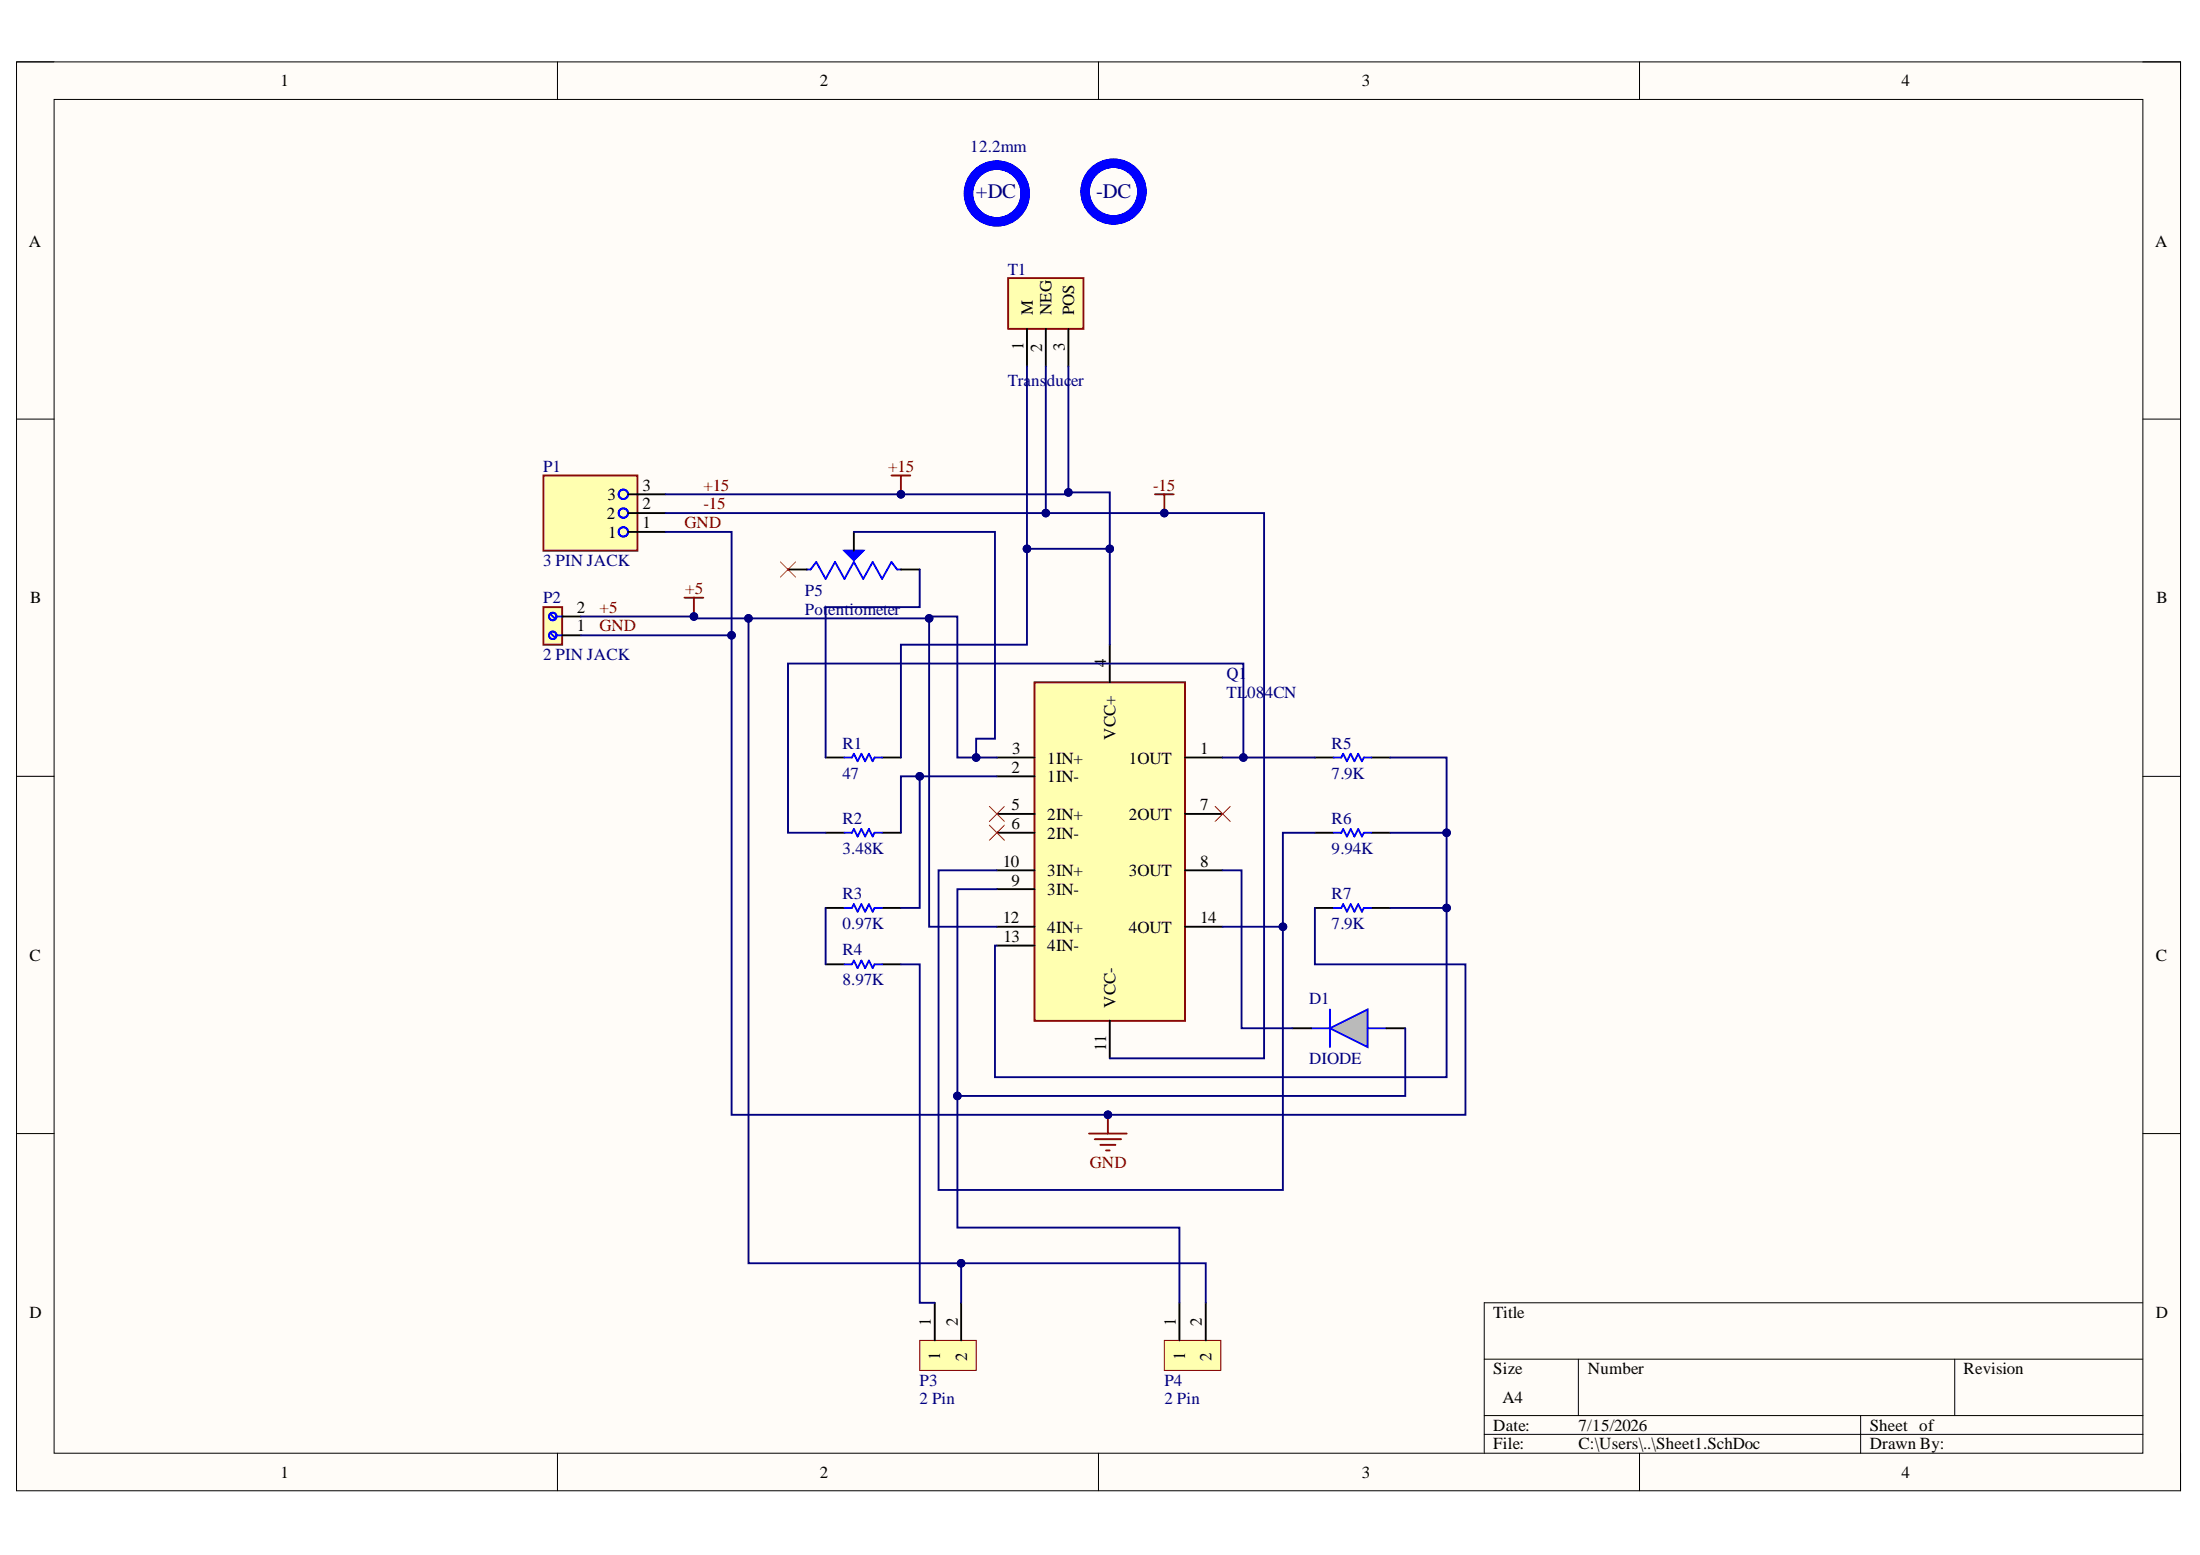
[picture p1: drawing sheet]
<svg xmlns="http://www.w3.org/2000/svg" width="297mm" height="210mm" viewBox="0 0 297 210" stroke-linecap="round" stroke-linejoin="round" font-family="sans-serif">
<path d="M2.2 8.4h292.2v192.8h-292.2z" fill-rule="evenodd" fill="#fffcf8"/>
<path d="M2.2 8.4h292.2v192.8h-292.2z" fill="none" stroke="#000" stroke-width=".14"/>
<path d="M7.3 13.4h282v182.8h-282z" fill-rule="evenodd" fill="#fffcf8"/>
<g fill="none" stroke="#000" stroke-width=".14">
<path d="M2.2 8.3h5.1M7.3 13.4h282v182.8h-282zM75.3 8.3v5.1M148.3 8.3v5.1M221.4 8.4v5M289.3 8.4h5.1v5M2.2 56.6h5.1M289.3 56.6h5.1M2.2 104.8h5.1M289.3 104.8h5.1M2.2 153h5.1M289.3 153h5.1"/>
<path d="M289.3 175.9h-88.9v20.3M75.3 196.2v5M148.3 196.2v5M200.4 183.5h88.9M200.4 191.1h88.9M200.4 193.6h88.9M213.1 183.5v7.6M221.4 196.2v5M251.2 191.1v5.1M263.9 183.5v7.6M294.4 196.2v5"/>
</g>
<path d="M139.7 92.1h20.3v45.7h-20.3z" fill-rule="evenodd" fill="#ffffb0"/>
<path d="M139.7 92.1h20.3v45.7h-20.3z" fill="none" stroke="#800000" stroke-width=".25"/>
<g fill="none" stroke="#000" stroke-width=".25">
<path d="M149.8 87v5.1M134.6 102.3h5.1M134.6 104.8h5.1M134.6 109.9h5.1M134.6 112.4h5.1M134.6 117.5h5.1M160 102.3h5.1M160 109.9h5.1M160 117.5h5.1M134.6 120h5.1M134.6 125.1h5.1M134.6 127.6h5.1"/>
<path d="M149.8 137.8v5.1M160 125.1h5.1"/>
</g>
<path d="M73.4 82h2.5v5h-2.5z" fill-rule="evenodd" fill="#ffffb0"/>
<path d="M73.4 82h2.5v5h-2.5z" fill="none" stroke="#800000" stroke-width=".25"/>
<g fill="none" stroke="#00f" stroke-width=".25">
<path d="M74.4 85.5l.5 .5M74.4 83l.5 .5M75.1 85.8h.8M75.1 83.2h.8"/>
<circle cx="74.6" cy="85.8" r=".51"/>
<circle cx="74.6" cy="83.2" r=".51"/>
</g>
<path d="M75.9 85.8h2.5M75.9 83.2h2.5" fill="none" stroke="#000" stroke-width=".25"/>
<path d="M73.4 64.2h12.7v10.1h-12.7z" fill-rule="evenodd" fill="#ffffb0"/>
<path d="M73.4 64.2h12.7v10.1h-12.7z" fill="none" stroke="#800000" stroke-width=".25"/>
<g fill="none" stroke="#00f" stroke-width=".25">
<path d="M108.9 76.9h.5l.8-1 1.3 2.2 1.2-2.2 1.3 2.2 1.3-2.2 1.3 2.2 1.2-2.2 1.3 2.2 1.3-2.2 .7 1h.5M114 74.3h2.6l-1.3 1.3z"/>
<circle cx="84.2" cy="66.7" r=".64"/>
<circle cx="84.2" cy="71.8" r=".63"/>
<circle cx="84.2" cy="69.3" r=".63"/>
<circle cx="84.2" cy="66.7" r=".63"/>
</g>
<path d="M84.8 71.8h5.1M84.8 69.3h5.1M84.8 66.7h5.1" fill="none" stroke="#000" stroke-width=".25"/>
<path d="M114 74.3h2.6l-1.3 1.3z" fill="#00f"/>
<path d="M114 74.3h2.6l-1.3 1.3zM114 102.3h1l.3-.6 .5 1.1 .5-1.1 .5 1.1 .5-1.1 .5 1.1 .3-.5h1M114 112.4h1l.3-.5 .5 1 .5-1 .5 1 .5-1 .5 1 .3-.5h1M180.1 102.3h1l.3-.6 .5 1.1 .5-1.1 .5 1.1 .5-1.1 .5 1.1 .2-.5h1.1M180.1 112.4h1l.3-.5 .5 1 .5-1 .5 1 .5-1 .5 1 .2-.5h1.1M114 122.6h1l.3-.6 .5 1.1 .5-1.1 .5 1.1 .5-1.1 .5 1.1 .3-.5h1M114 130.2h1l.3-.5 .5 1 .5-1 .5 1 .5-1 .5 1 .3-.5h1M180.1 122.6h1l.3-.5 .5 1 .5-1 .5 1 .5-1 .5 1 .2-.5h1.1" fill="none" stroke="#00f" stroke-width=".25"/>
<g fill="none" stroke="#000" stroke-width=".25">
<path d="M106.4 76.9h2.5M115.3 71.8v2.5M121.6 76.9h2.6M111.5 102.3h2.5M111.5 112.4h2.5M119.1 102.3h2.5M119.1 112.4h2.5M177.5 102.3h2.6M177.5 112.4h2.6M185.2 102.3h2.5M185.2 112.4h2.5M111.5 122.6h2.5"/>
<path d="M111.5 130.2h2.5M119.1 122.6h2.5M119.1 130.2h2.5M177.5 122.6h2.6M185.2 122.6h2.5"/>
</g>
<g fill="none" stroke="#00f" stroke-width="1.3">
<circle cx="134.6" cy="26.1" r="3.8"/>
<circle cx="150.3" cy="25.9" r="3.8"/>
</g>
<path d="M147 153h5.1M147.8 153.8h3.6M148.6 154.5h2M149.3 155.3h.5M149.6 150.5v2.5" fill="none" stroke="#800000" stroke-width=".25"/>
<circle cx="149.6" cy="150.5" r=".51" fill="#000080"/>
<circle cx="149.6" cy="150.5" r=".51" fill="none" stroke="#000080" stroke-width=".14"/>
<path d="M133.6 108.9l2 2M133.6 111.4l2 2M135.6 108.9l-2 2M135.6 111.4l-2 2" fill="none" stroke="#f00" stroke-width=".14"/>
<path d="M155.9 66.7h2.6M157.2 66.7v2.6" fill="none" stroke="#800000" stroke-width=".25"/>
<circle cx="157.2" cy="69.3" r=".51" fill="#000080"/>
<circle cx="157.2" cy="69.3" r=".51" fill="none" stroke="#000080" stroke-width=".14"/>
<path d="M105.4 75.9l2 2M107.4 75.9l-2 2" fill="none" stroke="#f00" stroke-width=".14"/>
<path d="M124.2 180.9h7.6v4.1h-7.6z" fill-rule="evenodd" fill="#ffffb0"/>
<path d="M124.2 180.9h7.6v4.1h-7.6z" fill="none" stroke="#800000" stroke-width=".14"/>
<path d="M126.2 175.9v5M129.8 175.9v5" fill="none" stroke="#000" stroke-width=".25"/>
<path d="M157.2 180.9h7.6v4.1h-7.6z" fill-rule="evenodd" fill="#ffffb0"/>
<path d="M157.2 180.9h7.6v4.1h-7.6z" fill="none" stroke="#800000" stroke-width=".14"/>
<path d="M159.2 175.9v5M162.8 175.9v5" fill="none" stroke="#000" stroke-width=".25"/>
<path d="M120.4 64.2h2.5M121.6 64.2v2.5" fill="none" stroke="#800000" stroke-width=".25"/>
<circle cx="121.6" cy="66.7" r=".51" fill="#000080"/>
<circle cx="121.6" cy="66.7" r=".51" fill="none" stroke="#000080" stroke-width=".14"/>
<path d="M92.4 80.7h2.6M93.7 80.7v2.5" fill="none" stroke="#800000" stroke-width=".25"/>
<circle cx="93.7" cy="83.2" r=".51" fill="#000080"/>
<circle cx="93.7" cy="83.2" r=".51" fill="none" stroke="#000080" stroke-width=".14"/>
<path d="M179.6 138.8l5-2.5v5z" fill="#c0c0c0"/>
<path d="M177 138.8h2.6M179.6 138.8l5-2.5v5zM179.6 136.3v5M184.6 138.8h2.6" fill="none" stroke="#00f" stroke-width=".25"/>
<path d="M174.5 138.8h2.5M187.2 138.8h2.5" fill="none" stroke="#000" stroke-width=".25"/>
<path d="M136.1 37.5h10.2v6.9h-10.2z" fill-rule="evenodd" fill="#ffffb0"/>
<path d="M136.1 37.5h10.2v6.9h-10.2z" fill="none" stroke="#800000" stroke-width=".25"/>
<path d="M138.7 44.4v5.1M141.2 44.4v5.1M144.3 44.4v5.1" fill="none" stroke="#000" stroke-width=".25"/>
<path d="M164.1 108.9l2 2M166.1 108.9l-2 2" fill="none" stroke="#f00" stroke-width=".14"/>
<path d="M89.9 69.3h51.3" fill="none" stroke="#000080" stroke-width=".25"/>
<circle cx="141.2" cy="69.3" r=".51" fill="#000080"/>
<circle cx="141.2" cy="69.3" r=".51" fill="none" stroke="#000080" stroke-width=".14"/>
<path d="M78.4 85.8h20.4" fill="none" stroke="#000080" stroke-width=".25"/>
<circle cx="98.8" cy="85.8" r=".51" fill="#000080"/>
<circle cx="98.8" cy="85.8" r=".51" fill="none" stroke="#000080" stroke-width=".14"/>
<path d="M124.2 104.8v17.8h-2.6" fill="none" stroke="#000080" stroke-width=".25"/>
<circle cx="124.2" cy="104.8" r=".51" fill="#000080"/>
<circle cx="124.2" cy="104.8" r=".51" fill="none" stroke="#000080" stroke-width=".14"/>
<path d="M165.1 117.5h2.5v21.3h6.9M187.7 112.4h7.6" fill="none" stroke="#000080" stroke-width=".25"/>
<circle cx="195.3" cy="112.4" r=".51" fill="#000080"/>
<circle cx="195.3" cy="112.4" r=".51" fill="none" stroke="#000080" stroke-width=".14"/>
<path d="M187.7 122.6h7.6" fill="none" stroke="#000080" stroke-width=".25"/>
<circle cx="195.3" cy="122.6" r=".51" fill="#000080"/>
<circle cx="195.3" cy="122.6" r=".51" fill="none" stroke="#000080" stroke-width=".14"/>
<path d="M124.2 76.9v5.1h-12.7v20.3M111.5 122.6v7.6M121.6 130.2h2.6v45.7h2M129.3 147.9v17.8h29.9v10.2" fill="none" stroke="#000080" stroke-width=".25"/>
<circle cx="129.3" cy="147.9" r=".51" fill="#000080"/>
<circle cx="129.3" cy="147.9" r=".51" fill="none" stroke="#000080" stroke-width=".14"/>
<path d="M89.9 71.8h8.9v78.7h99.1v-20.3h-20.4v-7.6" fill="none" stroke="#000080" stroke-width=".25"/>
<circle cx="149.6" cy="150.5" r=".51" fill="#000080"/>
<circle cx="149.6" cy="150.5" r=".51" fill="none" stroke="#000080" stroke-width=".14"/>
<circle cx="98.8" cy="85.8" r=".51" fill="#000080"/>
<circle cx="98.8" cy="85.8" r=".51" fill="none" stroke="#000080" stroke-width=".14"/>
<path d="M115.3 71.8h19v27.9h-2.5v2.6" fill="none" stroke="#000080" stroke-width=".25"/>
<circle cx="131.8" cy="102.3" r=".51" fill="#000080"/>
<circle cx="131.8" cy="102.3" r=".51" fill="none" stroke="#000080" stroke-width=".14"/>
<path d="M144.3 49.5v17.2h-54.4" fill="none" stroke="#000080" stroke-width=".25"/>
<circle cx="121.6" cy="66.7" r=".51" fill="#000080"/>
<circle cx="121.6" cy="66.7" r=".51" fill="none" stroke="#000080" stroke-width=".14"/>
<circle cx="144.3" cy="66.5" r=".51" fill="#000080"/>
<circle cx="144.3" cy="66.5" r=".51" fill="none" stroke="#000080" stroke-width=".14"/>
<path d="M167.9 102.3h9.6" fill="none" stroke="#000080" stroke-width=".25"/>
<circle cx="167.9" cy="102.3" r=".51" fill="#000080"/>
<circle cx="167.9" cy="102.3" r=".51" fill="none" stroke="#000080" stroke-width=".14"/>
<path d="M78.4 83.2h15.3v.3h31.7" fill="none" stroke="#000080" stroke-width=".25"/>
<circle cx="93.7" cy="83.2" r=".51" fill="#000080"/>
<circle cx="93.7" cy="83.2" r=".51" fill="none" stroke="#000080" stroke-width=".14"/>
<circle cx="101.1" cy="83.5" r=".51" fill="#000080"/>
<circle cx="101.1" cy="83.5" r=".51" fill="none" stroke="#000080" stroke-width=".14"/>
<circle cx="125.4" cy="83.5" r=".51" fill="#000080"/>
<circle cx="125.4" cy="83.5" r=".51" fill="none" stroke="#000080" stroke-width=".14"/>
<path d="M129.8 170.5v5.4" fill="none" stroke="#000080" stroke-width=".25"/>
<circle cx="129.8" cy="170.5" r=".51" fill="#000080"/>
<circle cx="129.8" cy="170.5" r=".51" fill="none" stroke="#000080" stroke-width=".14"/>
<path d="M101.1 83.5v87h61.7v5.4" fill="none" stroke="#000080" stroke-width=".25"/>
<circle cx="101.1" cy="83.5" r=".51" fill="#000080"/>
<circle cx="101.1" cy="83.5" r=".51" fill="none" stroke="#000080" stroke-width=".14"/>
<circle cx="129.8" cy="170.5" r=".51" fill="#000080"/>
<circle cx="129.8" cy="170.5" r=".51" fill="none" stroke="#000080" stroke-width=".14"/>
<path d="M138.7 74.1h11.1" fill="none" stroke="#000080" stroke-width=".25"/>
<circle cx="138.7" cy="74.1" r=".51" fill="#000080"/>
<circle cx="138.7" cy="74.1" r=".51" fill="none" stroke="#000080" stroke-width=".14"/>
<circle cx="149.8" cy="74.1" r=".51" fill="#000080"/>
<circle cx="149.8" cy="74.1" r=".51" fill="none" stroke="#000080" stroke-width=".14"/>
<path d="M138.7 49.5v37.5h-17.1v15.3" fill="none" stroke="#000080" stroke-width=".25"/>
<circle cx="138.7" cy="74.1" r=".51" fill="#000080"/>
<circle cx="138.7" cy="74.1" r=".51" fill="none" stroke="#000080" stroke-width=".14"/>
<path d="M144.3 66.5h5.5v20.5" fill="none" stroke="#000080" stroke-width=".25"/>
<circle cx="144.3" cy="66.5" r=".51" fill="#000080"/>
<circle cx="144.3" cy="66.5" r=".51" fill="none" stroke="#000080" stroke-width=".14"/>
<circle cx="149.8" cy="74.1" r=".51" fill="#000080"/>
<circle cx="149.8" cy="74.1" r=".51" fill="none" stroke="#000080" stroke-width=".14"/>
<path d="M165.1 102.3h2.8v-12.7h-61.5v22.8h5.1" fill="none" stroke="#000080" stroke-width=".25"/>
<circle cx="167.9" cy="102.3" r=".51" fill="#000080"/>
<circle cx="167.9" cy="102.3" r=".51" fill="none" stroke="#000080" stroke-width=".14"/>
<path d="M165.1 125.1h8.1" fill="none" stroke="#000080" stroke-width=".25"/>
<circle cx="173.2" cy="125.1" r=".51" fill="#000080"/>
<circle cx="173.2" cy="125.1" r=".51" fill="none" stroke="#000080" stroke-width=".14"/>
<path d="M141.2 49.5v19.8h29.5v73.6h-20.9" fill="none" stroke="#000080" stroke-width=".25"/>
<circle cx="141.2" cy="69.3" r=".51" fill="#000080"/>
<circle cx="141.2" cy="69.3" r=".51" fill="none" stroke="#000080" stroke-width=".14"/>
<circle cx="157.2" cy="69.3" r=".51" fill="#000080"/>
<circle cx="157.2" cy="69.3" r=".51" fill="none" stroke="#000080" stroke-width=".14"/>
<path d="M187.7 102.3h7.6v43.1h-61v-17.8h.3" fill="none" stroke="#000080" stroke-width=".25"/>
<circle cx="195.3" cy="112.4" r=".51" fill="#000080"/>
<circle cx="195.3" cy="112.4" r=".51" fill="none" stroke="#000080" stroke-width=".14"/>
<circle cx="195.3" cy="122.6" r=".51" fill="#000080"/>
<circle cx="195.3" cy="122.6" r=".51" fill="none" stroke="#000080" stroke-width=".14"/>
<path d="M177.5 112.4h-4.3v48.2h-46.5v-43.1h7.9" fill="none" stroke="#000080" stroke-width=".25"/>
<circle cx="173.2" cy="125.1" r=".51" fill="#000080"/>
<circle cx="173.2" cy="125.1" r=".51" fill="none" stroke="#000080" stroke-width=".14"/>
<path d="M134.6 120h-5.3v27.9h60.4v-9.1" fill="none" stroke="#000080" stroke-width=".25"/>
<circle cx="129.3" cy="147.9" r=".51" fill="#000080"/>
<circle cx="129.3" cy="147.9" r=".51" fill="none" stroke="#000080" stroke-width=".14"/>
<path d="M134.6 102.3h-5.3v-19.1h-3.9v41.9h9.2" fill="none" stroke="#000080" stroke-width=".25"/>
<circle cx="125.4" cy="83.5" r=".51" fill="#000080"/>
<circle cx="125.4" cy="83.5" r=".51" fill="none" stroke="#000080" stroke-width=".14"/>
<circle cx="131.8" cy="102.3" r=".51" fill="#000080"/>
<circle cx="131.8" cy="102.3" r=".51" fill="none" stroke="#000080" stroke-width=".14"/>
<path d="M134.6 104.8h-13v7.6" fill="none" stroke="#000080" stroke-width=".25"/>
<circle cx="124.2" cy="104.8" r=".51" fill="#000080"/>
<circle cx="124.2" cy="104.8" r=".51" fill="none" stroke="#000080" stroke-width=".14"/>
<g font-size="2.8" fill="#000080">
<text x="131.8" y="26.8">+DC</text>
<text x="148" y="26.8">-DC</text>
</g>
<g font-size="2.3">
<text x="37.9" y="11.7">1</text>
<text x="110.7" y="11.7">2</text>
<text x="183.9" y="11.7">3</text>
<text x="256.8" y="11.7">4</text>
<text x="3.9" y="33.3">A</text>
<text x="291" y="33.3">A</text>
<text x="138.2" y="47.3" transform="rotate(-90 138.2 47.3)">1</text>
<text x="139.5" y="42.6" transform="rotate(-90 139.5 42.6)">M</text>
<text x="140.7" y="47.5" transform="rotate(-90 140.7 47.5)">2</text>
<text x="142" y="42.6" transform="rotate(-90 142 42.6)">NEG</text>
<text x="143.8" y="47.4" transform="rotate(-90 143.8 47.4)">3</text>
<text x="145" y="42.6" transform="rotate(-90 145 42.6)">POS</text>
<text x="81.9" y="70">2</text>
<text x="82" y="67.5">3</text>
<text x="86.8" y="71.3">1</text>
<text x="86.8" y="68.8">2</text>
<text x="86.8" y="66.2">3</text>
<text x="82.1" y="72.6">1</text>
<text x="4.1" y="81.4">B</text>
<text x="77.9" y="82.7">2</text>
<text x="291.2" y="81.4">B</text>
<text x="77.9" y="85.2">1</text>
<text x="149.4" y="90.1" transform="rotate(-90 149.4 90.1)">4</text>
<text x="136.7" y="101.8">3</text>
<text x="150.6" y="99.9" transform="rotate(-90 150.6 99.9)">VCC+</text>
<text x="162" y="101.8">1</text>
<text x="136.6" y="104.3">2</text>
<text x="141.4" y="105.6">1IN-</text>
<text x="141.4" y="103.1">1IN+</text>
<text x="152.4" y="103.1">1OUT</text>
<text x="136.6" y="109.4">5</text>
<text x="136.6" y="111.9">6</text>
<text x="141.4" y="110.7">2IN+</text>
<text x="141.4" y="113.2">2IN-</text>
<text x="152.4" y="110.7">2OUT</text>
<text x="162" y="109.4">7</text>
<text x="135.4" y="117">10</text>
<text x="136.6" y="119.5">9</text>
<text x="141.4" y="118.3">3IN+</text>
<text x="152.4" y="118.3">3OUT</text>
<text x="162" y="117">8</text>
<text x="135.4" y="124.6">12</text>
<text x="141.4" y="120.8">3IN-</text>
<text x="141.4" y="125.9">4IN+</text>
<text x="152.4" y="125.9">4OUT</text>
<text x="162" y="124.6">14</text>
<text x="4" y="129.7">C</text>
<text x="135.5" y="127.1">13</text>
<text x="141.4" y="128.4">4IN-</text>
<text x="291.1" y="129.7">C</text>
<text x="150.6" y="136" transform="rotate(-90 150.6 136)">VCC-</text>
<text x="149.4" y="141.8" transform="rotate(-90 149.4 141.8)">11</text>
<text x="4" y="177.9">D</text>
<text x="125.7" y="178.9" transform="rotate(-90 125.7 178.9)">1</text>
<text x="129.3" y="178.9" transform="rotate(-90 129.3 178.9)">2</text>
<text x="158.7" y="178.9" transform="rotate(-90 158.7 178.9)">1</text>
<text x="162.3" y="178.9" transform="rotate(-90 162.3 178.9)">2</text>
<text x="201.6" y="177.9">Title</text>
<text x="291.1" y="177.9">D</text>
<text x="126.9" y="183.6" transform="rotate(-90 126.9 183.6)">1</text>
<text x="130.6" y="183.7" transform="rotate(-90 130.6 183.7)">2</text>
<text x="160" y="183.6" transform="rotate(-90 160 183.6)">1</text>
<text x="163.6" y="183.7" transform="rotate(-90 163.6 183.7)">2</text>
<text x="201.6" y="185.5">Size</text>
<text x="214.4" y="185.5">Number</text>
<text x="265.1" y="185.5">Revision</text>
<text x="202.9" y="189.3">A4</text>
<text x="201.6" y="193.1">Date:</text>
<text x="201.6" y="195.7">File:</text>
<text x="213.1" y="193.1">7/15/2026</text>
<text x="213.1" y="195.7">C:\Users\..\Sheet1.SchDoc</text>
<text x="252.4" y="193.1">Sheet of</text>
<text x="252.4" y="195.7">Drawn By:</text>
<text x="37.9" y="199.5">1</text>
<text x="110.7" y="199.5">2</text>
<text x="183.9" y="199.5">3</text>
<text x="256.8" y="199.5">4</text>
</g>
<g font-size="2.3" fill="#000080">
<text x="131" y="20.5">12.2mm</text>
<text x="136.1" y="37.1">T1</text>
<text x="136.1" y="52">Trans</text>
<text x="141.3" y="52">duc</text>
<text x="144.6" y="52">er</text>
<text x="73.3" y="63.7">P1</text>
<text x="73.3" y="76.4">3 PIN JACK</text>
<text x="73.3" y="81.4">P2</text>
<text x="108.7" y="80.4">P5</text>
<text x="108.7" y="83">Pot</text>
<text x="111.8" y="83">entiometer</text>
<text x="73.3" y="89.1">2 PIN JACK</text>
<text x="165.6" y="91.7">Q1</text>
<text x="165.6" y="94.2">TL</text>
<text x="168.4" y="94.2">08</text>
<text x="170.8" y="94.2">4CN</text>
<text x="113.7" y="101">R1</text>
<text x="179.8" y="101">R5</text>
<text x="113.7" y="105.1">47</text>
<text x="179.8" y="105.1">7.9K</text>
<text x="113.7" y="111.2">R2</text>
<text x="179.8" y="111.2">R6</text>
<text x="113.7" y="115.2">3.48K</text>
<text x="179.8" y="115.2">9.94K</text>
<text x="113.7" y="121.3">R3</text>
<text x="113.7" y="125.4">0.97K</text>
<text x="179.8" y="121.3">R7</text>
<text x="179.8" y="125.4">7.9K</text>
<text x="113.7" y="128.9">R4</text>
<text x="113.7" y="133">8.97K</text>
<text x="176.8" y="135.5">D1</text>
<text x="176.8" y="143.6">DIODE</text>
<text x="124.1" y="187">P3</text>
<text x="124.1" y="189.6">2 Pin</text>
<text x="157.2" y="187">P4</text>
<text x="157.2" y="189.6">2 Pin</text>
</g>
<g font-size="2.3" fill="#800000">
<text x="119.9" y="63.7">+15</text>
<text x="92.4" y="71.3">GND</text>
<text x="95" y="66.2">+15</text>
<text x="95" y="68.8">-15</text>
<text x="155.7" y="66.2">-15</text>
<text x="80.9" y="82.7">+5</text>
<text x="92.5" y="80.2">+5</text>
<text x="80.9" y="85.2">GND</text>
<text x="147.2" y="157.6">GND</text>
</g>
</svg>
